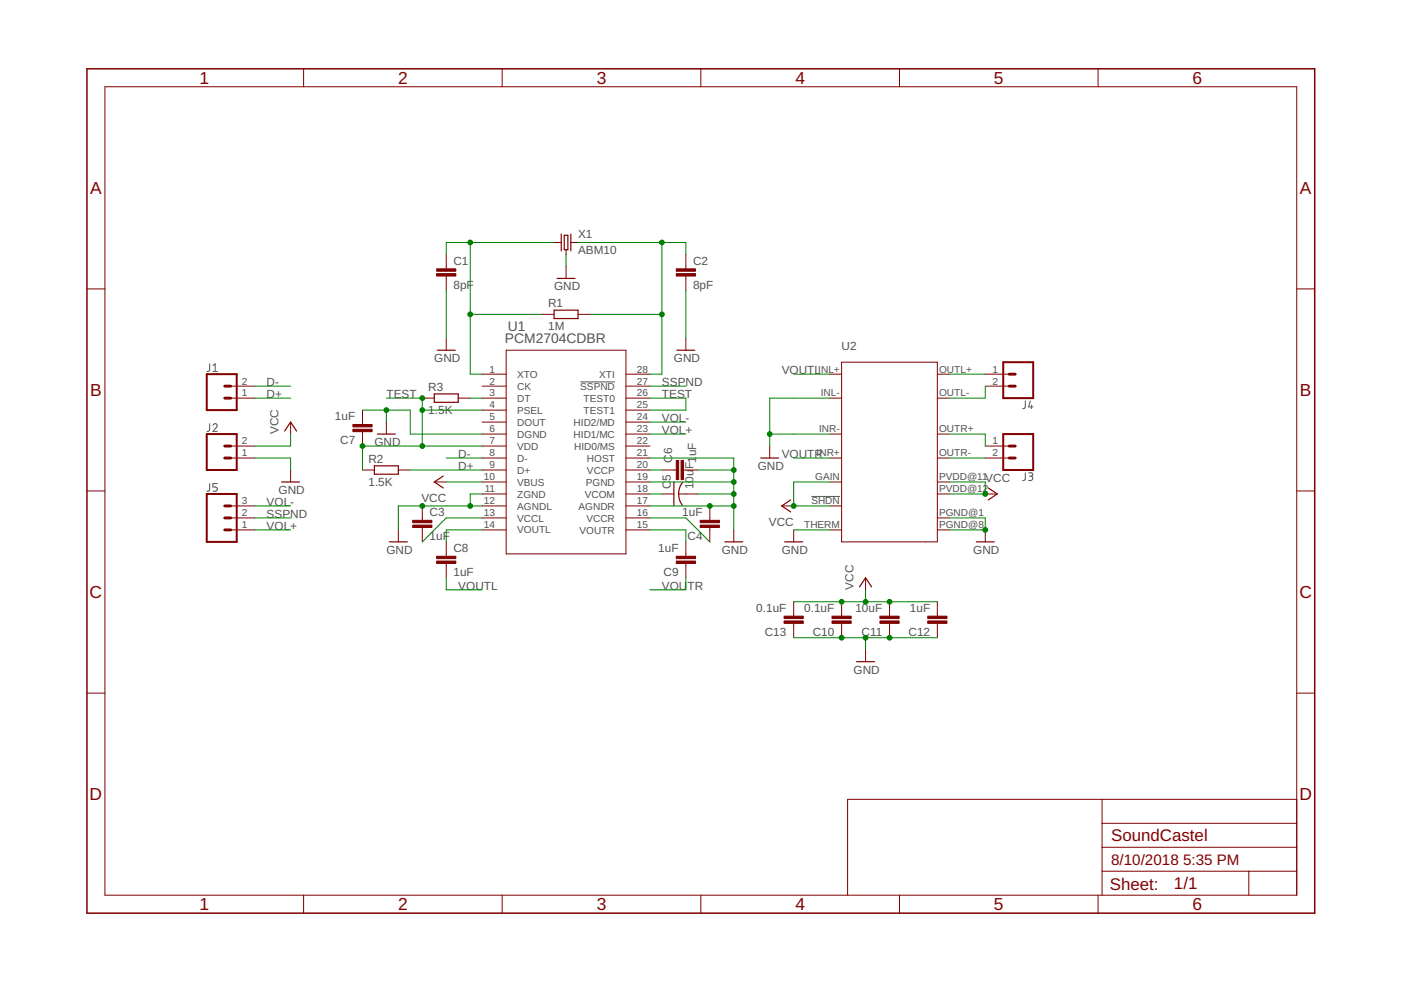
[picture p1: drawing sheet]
<svg xmlns="http://www.w3.org/2000/svg" width="297mm" height="210mm" viewBox="0 0 297 210" stroke-linecap="round" stroke-linejoin="round" font-family="sans-serif">
<g fill="none" stroke="#505050" stroke-width=".21">
<path d="M44.4 77.1v1.4l-.5 .3M45.1 78.8h1M45.1 77.5l.5-.4v1.7M44.4 89.8v1.4l-.5 .3M45.1 90.2a.45 .45 0 0 1 .7-.4 .45 .45 0 0 1 .1 .8l-.8 .9h1M123 81h7.4M217.4 85l-.1 1.4-.5 .2M218.4 85l-.3 1.3h.9M218.7 85.9v.7M44.4 102.5v1.4l-.5 .2M46.1 102.5h-1v.8h.6a.45 .45 0 0 1 .4 .4 .45 .45 0 0 1-.4 .4h-.6M172 105.3h6.1"/>
<path d="M217.4 100.2l-.1 1.4-.5 .3M218.1 100.2h.5a.36 .36 0 0 1 .4 .4 .36 .36 0 0 1-.4 .4h-.3M218.5 101a.46 .46 0 0 1 .5 .4 .46 .46 0 0 1-.5 .5h-.4"/>
</g>
<g fill="none" stroke="#800000" stroke-width=".21">
<path d="M22.2 18.4h252.7v171.4h-252.7zM64.4 14.6v3.8M106.5 14.6v3.8M148.6 14.6v3.8M190.7 14.6v3.8M232.8 14.6v3.8M94.6 54v3M94.6 58.5v3.1M117.5 51.4h1.5M120 52.9v1.1M120 56.5v2.5M121 51.4h1.6"/>
<path d="M145.4 54v3M145.4 58.5v3.1M18.4 61.3h3.8M94.6 71.7v2.6M102.2 79.3h5.1M107.3 74.3h25.4v43.1h-25.4zM114.9 66.7h2.6M122.6 66.7h2.5M132.7 79.3h5.1M145.4 71.7v2.6M175.9 79.3h2.5M178.4 76.8h20.3v38.1h-20.3z"/>
<path d="M198.7 79.3h2.6M208.9 79.3h5.1M274.9 61.3h3.8M48.9 81.9h5.1M48.9 84.4h5.1M48.9 94.6h5.1M48.9 97.1h5.1M61.6 89.5v2.5M61.6 99.7v2.5M76.9 99.7h2.5M76.9 87v3M76.9 91.5v3.1"/>
<path d="M81.9 89.5v2.5M84.5 99.7h2.5M89.5 84.4h2.6M97.2 84.4h2.5M102.2 81.9h5.1M102.2 84.4h5.1M102.2 87h5.1M102.2 89.5h5.1M102.2 92h5.1M102.2 94.6h5.1M102.2 97.1h5.1M102.2 99.7h5.1"/>
<path d="M132.7 81.9h5.1M132.7 84.4h5.1M132.7 87h5.1M132.7 89.5h5.1M132.7 92h5.1M132.7 94.6h5.1M132.7 97.1h5.1M132.7 99.7h5.1M140.3 99.7h3.1M144.9 99.7h3.1M163.2 94.6v2.5M175.9 84.4h2.5"/>
<path d="M175.9 92h2.5M175.9 97.1h2.5M198.7 84.4h2.6M198.7 92h2.6M198.7 97.1h2.6M208.9 81.9h5.1M208.9 94.6h5.1M208.9 97.1h5.1M18.4 104.1h3.8M48.9 107.3h5.1M48.9 109.8h5.1M48.9 112.4h5.1"/>
<path d="M84.5 112.4v2.5M89.5 107.3v3M89.5 111.8v3.1M92.1 102.2h2.5M94.6 114.9v3M94.6 119.5v3M102.2 102.2h5.1M102.2 104.7h5.1M102.2 107.3h5.1M102.2 109.8h5.1M102.2 112.4h5.1M132.7 102.2h5.1"/>
<path d="M132.7 104.7h5.1M132.7 107.3h5.1M132.7 109.8h5.1M132.7 112.4h5.1M140.3 104.7h2.6M143.9 104.7h4.1M145.4 114.9v3M145.4 119.5v3M150.5 107.3v3M150.5 111.8v3.1M155.6 112.4v2.5M165.7 107.3h2.6"/>
<path d="M168.3 112.4v2.5M175.9 102.2h2.5M175.9 107.3h2.5M175.9 112.4h2.5M198.7 102.2h2.6M198.7 104.7h2.6M198.7 109.8h2.6M198.7 112.4h2.6M208.9 104.7h2.5M208.9 112.4v2.5M274.9 104.1h3.8M168.3 127.6v3"/>
<path d="M168.3 132.2v3M178.4 127.6v3M178.4 132.2v3M183.5 122.5v2.6M183.5 137.8v2.5M188.6 127.6v3M188.6 132.2v3M198.7 127.6v3M198.7 132.2v3M18.4 147h3.8M274.9 147h3.8M233.7 169.5v20.3"/>
<path d="M233.7 179.6h41.2M233.7 174.6h41.2M274.9 169.5h-95.2v20.3M64.4 189.8v3.8M106.5 189.8v3.8M148.6 189.8v3.8M190.7 189.8v3.8M232.8 189.8v3.8M233.7 184.7h41.2M264.8 184.7v5.1"/>
</g>
<path d="M18.4 14.6h260.3v179h-260.3z" fill="none" stroke="#800000" stroke-width=".32"/>
<g fill="none" stroke="#800000" stroke-width=".25">
<path d="M118.1 59h3.8M119 49.6v3.6M119.6 49.9h.8v3h-.8zM121 49.6v3.6M92.7 74.3h3.8M117.5 65.8h5.1v1.7h-5.1zM143.5 74.3h3.8M60.3 91.4l1.3-1.9 1.3 1.9M79.4 98.8h5.1v1.7h-5.1zM80 92h3.8M92.1 83.5h5.1v1.8h-5.1zM161.3 97.1h3.8"/>
<path d="M59.7 102.2h3.8M82.5 114.9h3.9M94 100.9l-1.9 1.3 1.9 1.3M142.9 102.2v5.1M143.9 104.7l.1 1.1 .7 1.4M144.7 102.3l-.5 .9-.3 1.5M153.7 114.9h3.8M166.4 114.9h3.8M167.6 106l-1.9 1.3 1.9 1.2M207 114.9h3.8M209.5 103.5l1.9 1.2-1.9 1.3M182.2 124.4l1.3-1.9 1.3 1.9"/>
<path d="M181.6 140.3h3.8"/>
</g>
<g fill="#800000" stroke="#800000" stroke-width=".21">
<path d="M92.6 58h4v.5h-4z"/>
<path d="M92.6 57h4v.5h-4z"/>
<path d="M143.4 58h4v.5h-4z"/>
<path d="M143.4 57h4v.5h-4z"/>
<path d="M87.5 111.3h4.1v.5h-4.1z"/>
<path d="M87.5 110.3h4.1v.5h-4.1z"/>
<path d="M148.5 110.3h4v.5h-4z"/>
<path d="M148.5 111.3h4v.5h-4z"/>
<path d="M144.4 97.6h.5v4.1h-.5z"/>
<path d="M143.4 97.6h.5v4.1h-.5z"/>
<path d="M74.8 90h4.1v.5h-4.1z"/>
<path d="M74.8 91h4.1v.5h-4.1z"/>
<path d="M92.6 119h4v.5h-4z"/>
<path d="M92.6 117.9h4v.5h-4z"/>
<path d="M143.4 117.9h4v.5h-4z"/>
<path d="M143.4 119h4v.5h-4z"/>
<path d="M176.4 130.6h4.1v.5h-4.1z"/>
<path d="M176.4 131.7h4.1v.5h-4.1z"/>
<path d="M186.6 130.6h4v.5h-4z"/>
<path d="M186.6 131.7h4v.5h-4z"/>
<path d="M196.7 130.6h4.1v.5h-4.1z"/>
<path d="M196.7 131.7h4.1v.5h-4.1z"/>
<path d="M166.2 130.6h4.1v.5h-4.1z"/>
<path d="M166.2 131.7h4.1v.5h-4.1z"/>
</g>
<path d="M43.8 79.3h6.4v7.7h-6.4zM212.7 76.8h6.4v7.6h-6.4zM43.8 92h6.4v7.7h-6.4zM212.7 92h6.4v7.7h-6.4zM43.8 104.7h6.4v10.2h-6.4z" fill="none" stroke="#800000" stroke-width=".42"/>
<path d="M214 79.3h1.2M47.6 81.9h1.3M47.6 84.4h1.3M47.6 94.6h1.3M47.6 97.1h1.3M214 81.9h1.2M214 94.6h1.2M214 97.1h1.2M47.6 107.3h1.3M47.6 109.8h1.3M47.6 112.4h1.3" fill="none" stroke="#800000" stroke-width=".61"/>
<g fill="none" stroke="#008000" stroke-width=".21">
<path d="M99.7 51.4v27.9h2.5M117.5 51.4h-22.9v2.6M120 54v2.5M122.6 51.4h22.8v2.6M140.3 51.4v27.9h-2.5M94.6 61.6v10.1M99.7 66.7h15.2M125.1 66.7h15.2M145.4 61.6v10.1M168.3 79.3h7.6M201.3 79.3h7.6M54 97.1h7.6v2.6"/>
<path d="M54 84.4h7.6M54 81.9h7.6M61.6 92v2.6h-7.6M76.9 87h10.1v5h15.2M81.9 87v2.5M81.9 84.4h7.6v10.2M87 99.7h15.2M89.5 87h12.7M94.6 97.1h7.6M99.7 84.4h2.5M102.2 94.6h-25.3v5.1M137.8 84.4h7.6v2.6h-7.6"/>
<path d="M137.8 97.1h17.8v15.3M137.8 99.7h2.5M137.8 92h7.6M137.8 81.9h7.6M137.8 89.5h7.6M148 99.7h7.6M163.2 92h12.7M168.3 97.1h7.6M175.9 84.4h-12.7v10.2M201.3 97.1h7.6M201.3 92h7.6v2.6M208.9 81.9v2.5h-7.6"/>
<path d="M54 112.4h7.6M54 109.8h7.6M54 107.3h7.6M94.6 102.2h7.6M102.2 104.7h-2.5v2.6M102.2 112.4h-7.6v2.5M102.2 109.8h-7.6l-5.1 5.1M102.2 107.3h-17.7v5.1M137.8 112.4h7.6v2.5M137.8 109.8h7.6l5.1 5.1M137.8 107.3h17.8M137.8 104.7h2.5"/>
<path d="M137.8 102.2h17.8M148 104.7h7.6M168.3 112.4h7.6M175.9 102.2h-7.6v5.1h7.6M201.3 109.8h7.6v2.6h-7.6M201.3 102.2h7.6v2.5h-7.6M94.6 122.5v2.6h7.6M145.4 122.5v2.6h-7.6M168.3 135.2h30.4M168.3 127.6h30.4M183.5 125.1v2.5M183.5 135.2v2.6"/>
</g>
<g fill="#008000" stroke="#008000" stroke-width=".21">
<circle cx="99.7" cy="51.4" r=".51"/>
<circle cx="99.7" cy="66.7" r=".51"/>
<circle cx="140.3" cy="51.4" r=".51"/>
<circle cx="140.3" cy="66.7" r=".51"/>
<circle cx="208.9" cy="112.4" r=".51"/>
<circle cx="150.5" cy="107.3" r=".51"/>
<circle cx="155.6" cy="107.3" r=".51"/>
<circle cx="155.6" cy="104.7" r=".51"/>
<circle cx="155.6" cy="99.7" r=".51"/>
<circle cx="155.6" cy="102.2" r=".51"/>
<circle cx="89.5" cy="107.3" r=".51"/>
<circle cx="99.7" cy="107.3" r=".51"/>
<circle cx="81.9" cy="87" r=".51"/>
<circle cx="163.2" cy="92" r=".51"/>
<circle cx="188.6" cy="135.2" r=".51"/>
<circle cx="178.4" cy="135.2" r=".51"/>
<circle cx="183.5" cy="135.2" r=".51"/>
<circle cx="208.9" cy="104.7" r=".51"/>
<circle cx="168.3" cy="107.3" r=".51"/>
<circle cx="188.6" cy="127.6" r=".51"/>
<circle cx="178.4" cy="127.6" r=".51"/>
<circle cx="183.5" cy="127.6" r=".51"/>
<circle cx="76.9" cy="94.6" r=".51"/>
<circle cx="89.5" cy="87" r=".51"/>
<circle cx="89.5" cy="94.6" r=".51"/>
<circle cx="89.5" cy="84.4" r=".51"/>
</g>
<g font-size="3.7" fill="#800000">
<text x="42.3" y="17.8">1</text>
<text x="84.4" y="17.8">2</text>
<text x="126.5" y="17.8">3</text>
<text x="168.6" y="17.8">4</text>
<text x="210.7" y="17.8">5</text>
<text x="252.9" y="17.8">6</text>
<text x="19.1" y="41.1">A</text>
<text x="275.6" y="41.1">A</text>
<text x="19.1" y="84">B</text>
<text x="275.6" y="84">B</text>
<text x="19" y="126.8">C</text>
<text x="275.5" y="126.8">C</text>
<text x="19" y="169.7">D</text>
<text x="275.5" y="169.7">D</text>
<text x="42.3" y="193">1</text>
<text x="84.4" y="193">2</text>
<text x="126.5" y="193">3</text>
<text x="168.6" y="193">4</text>
<text x="210.7" y="193">5</text>
<text x="252.9" y="193">6</text>
</g>
<g font-size="3.6" fill="#800000">
<text x="235.6" y="178.4">SoundCastel</text>
<text x="235.3" y="188.7">Sheet:</text>
<text x="248.9" y="188.5">1/1</text>
</g>
<g font-size="3.2" fill="#800000">
<text x="235.6" y="183.5">8/10/2018</text>
<text x="250.8" y="183.5">5:35 PM</text>
</g>
<g font-size="2.9" fill="#505050">
<text x="107.7" y="70.2">U1</text>
<text x="107" y="72.8">PCM2704CDBR</text>
</g>
<g font-size="2.5" fill="#505050">
<text x="122.6" y="53.9">ABM10</text>
<text x="122.6" y="50.4">X1</text>
<text x="96.1" y="56.1">C1</text>
<text x="146.9" y="56.1">C2</text>
<text x="96.1" y="61.2">8pF</text>
<text x="116.2" y="65.1">R1</text>
<text x="117.5" y="61.6">GND</text>
<text x="146.9" y="61.2">8pF</text>
<text x="116.2" y="69.9">1M</text>
<text x="92.1" y="76.8">GND</text>
<text x="142.9" y="76.8">GND</text>
<text x="178.4" y="74.3">U2</text>
<text x="56.5" y="81.9">D-</text>
<text x="90.8" y="82.9">R3</text>
<text x="140.3" y="81.9">SSPND</text>
<text x="165.7" y="79.3">VOUTL</text>
<text x="56.5" y="84.4">D+</text>
<text x="71" y="89.1">1uF</text>
<text x="81.9" y="84.4">TEST</text>
<text x="90.8" y="87.7">1.5K</text>
<text x="140.3" y="84.4">TEST</text>
<text x="140.3" y="89.5">VOL-</text>
<text x="59.1" y="92" transform="rotate(-90 59.1 92)">VCC</text>
<text x="72.1" y="94.2">C7</text>
<text x="79.4" y="94.6">GND</text>
<text x="140.3" y="92">VOL+</text>
<text x="78.1" y="98.2">R2</text>
<text x="97.2" y="99.7">D+</text>
<text x="97.2" y="97.1">D-</text>
<text x="142.2" y="101.9" transform="rotate(-90 142.2 101.9)">5</text>
<text x="142.5" y="98.1" transform="rotate(-90 142.5 98.1)">C6</text>
<text x="147.1" y="99.5" transform="rotate(-90 147.1 99.5)">F1</text>
<text x="147.6" y="96.7" transform="rotate(-90 147.6 96.7)">uF</text>
<text x="160.7" y="99.7">GND</text>
<text x="165.7" y="97.1">VOUTR</text>
<text x="56.5" y="107.3">VOL-</text>
<text x="59.1" y="104.7">GND</text>
<text x="78.1" y="103">1.5K</text>
<text x="89.4" y="106.5">VCC</text>
<text x="142.2" y="103.7" transform="rotate(-90 142.2 103.7)">C</text>
<text x="147.1" y="103.7" transform="rotate(-90 147.1 103.7)">10u</text>
<text x="208.9" y="102.2">VCC</text>
<text x="56.5" y="112.4">VOL+</text>
<text x="56.5" y="109.8">SSPND</text>
<text x="91.1" y="109.4">C3</text>
<text x="144.7" y="109.4">1uF</text>
<text x="163" y="111.6">VCC</text>
<text x="81.9" y="117.4">GND</text>
<text x="91.1" y="114.5">1uF</text>
<text x="96.1" y="117.1">C8</text>
<text x="139.6" y="117.1">1uF</text>
<text x="145.8" y="114.5">C4</text>
<text x="153" y="117.4">GND</text>
<text x="165.7" y="117.4">GND</text>
<text x="206.4" y="117.4">GND</text>
<text x="96.1" y="122.1">1uF</text>
<text x="97.2" y="125">VOUTL</text>
<text x="140.3" y="125">VOU</text>
<text x="140.7" y="122.1">C9</text>
<text x="145.8" y="125">TR</text>
<text x="181" y="125" transform="rotate(-90 181 125)">VCC</text>
<text x="160.3" y="129.7">0.1uF</text>
<text x="170.5" y="129.7">0.1uF</text>
<text x="181.3" y="129.7">10uF</text>
<text x="192.9" y="129.7">1uF</text>
<text x="162.2" y="134.8">C13</text>
<text x="172.3" y="134.8">C10</text>
<text x="182.7" y="134.8">C11</text>
<text x="192.6" y="134.8">C12</text>
<text x="181" y="142.8">GND</text>
</g>
<g font-size="2.1" fill="#505050">
<text x="51.2" y="81.5">2</text>
<text x="103.8" y="79">1</text>
<text x="103.8" y="81.5">2</text>
<text x="109.7" y="80.1">XTO</text>
<text x="109.7" y="82.6">CK</text>
<text x="123" y="82.6">SSPND</text>
<text x="127.1" y="80.1">XTI</text>
<text x="135.1" y="81.5">27</text>
<text x="135.1" y="79">28</text>
<text x="173.5" y="79">INL+</text>
<text x="199.1" y="79">OUTL+</text>
<text x="210.5" y="79">1</text>
<text x="210.5" y="81.5">2</text>
<text x="51.2" y="84.1">1</text>
<text x="103.8" y="84.1">3</text>
<text x="103.8" y="86.6">4</text>
<text x="103.8" y="89.1">5</text>
<text x="109.7" y="85.2">DT</text>
<text x="109.7" y="87.7">PSEL</text>
<text x="123.7" y="87.7">TEST1</text>
<text x="123.7" y="85.2">TEST0</text>
<text x="135.1" y="89.1">24</text>
<text x="135.1" y="86.6">25</text>
<text x="135.1" y="84.1">26</text>
<text x="174" y="84.1">INL-</text>
<text x="199.1" y="84.1">OUTL-</text>
<text x="51.2" y="94.2">2</text>
<text x="103.8" y="91.7">6</text>
<text x="103.8" y="94.2">7</text>
<text x="109.7" y="90.3">DOUT</text>
<text x="109.7" y="92.8">DGND</text>
<text x="109.7" y="95.3">VDD</text>
<text x="121.6" y="92.8">HID1/MC</text>
<text x="121.6" y="90.3">HID2/MD</text>
<text x="121.7" y="95.3">HID0/MS</text>
<text x="135.1" y="94.2">22</text>
<text x="135.1" y="91.7">23</text>
<text x="173.7" y="91.7">INR-</text>
<text x="199.1" y="91.7">OUTR+</text>
<text x="210.5" y="94.2">1</text>
<text x="51.2" y="96.8">1</text>
<text x="102.6" y="101.8">10</text>
<text x="103.8" y="96.8">8</text>
<text x="103.8" y="99.3">9</text>
<text x="109.7" y="97.9">D-</text>
<text x="109.7" y="100.4">D+</text>
<text x="124.4" y="97.9">HOST</text>
<text x="124.5" y="100.4">VCCP</text>
<text x="135.1" y="101.8">19</text>
<text x="135.1" y="99.3">20</text>
<text x="135.1" y="96.8">21</text>
<text x="172.8" y="101.8">GAIN</text>
<text x="173.1" y="96.8">INR+</text>
<text x="199.1" y="96.8">OUTR-</text>
<text x="199.1" y="101.8">PVDD@11</text>
<text x="210.5" y="96.8">2</text>
<text x="51.2" y="106.9">3</text>
<text x="102.6" y="106.9">12</text>
<text x="102.8" y="104.4">11</text>
<text x="109.7" y="103">VBUS</text>
<text x="109.7" y="105.5">ZGND</text>
<text x="124" y="105.5">VCOM</text>
<text x="124.2" y="103">PGND</text>
<text x="135.1" y="106.9">17</text>
<text x="135.1" y="104.4">18</text>
<text x="172" y="106.9">SHDN</text>
<text x="199.1" y="104.4">PVDD@12</text>
<text x="51.2" y="112">1</text>
<text x="51.2" y="109.5">2</text>
<text x="102.6" y="109.5">13</text>
<text x="102.6" y="112">14</text>
<text x="109.7" y="108">AGNDL</text>
<text x="109.7" y="110.6">VCCL</text>
<text x="109.7" y="113.1">VOUTL</text>
<text x="122.7" y="108">AGNDR</text>
<text x="122.9" y="113.1">VOUTR</text>
<text x="124.3" y="110.6">VCCR</text>
<text x="135.1" y="112">15</text>
<text x="135.1" y="109.5">16</text>
<text x="170.5" y="112">THERM</text>
<text x="199.1" y="112">PGND@8</text>
<text x="199.1" y="109.5">PGND@1</text>
</g>
</svg>
